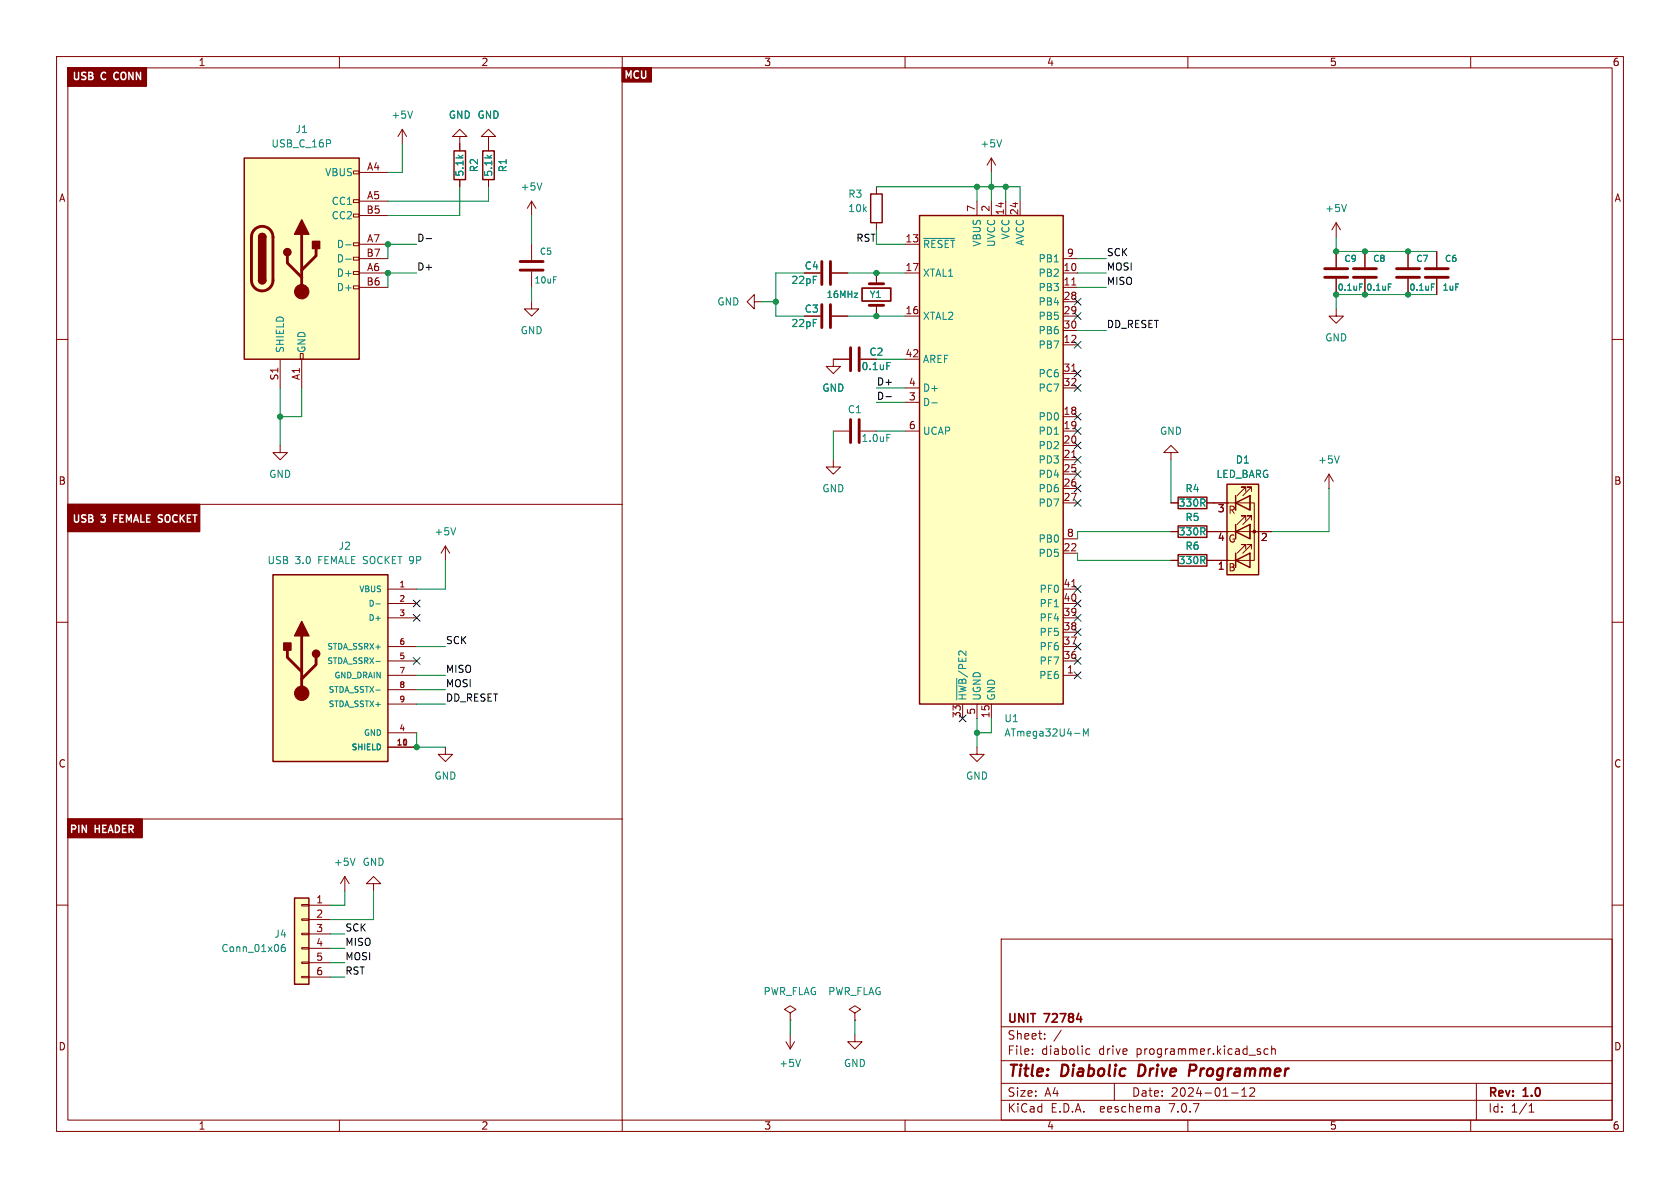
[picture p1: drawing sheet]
<svg xmlns="http://www.w3.org/2000/svg" width="297mm" height="210mm" viewBox="0 0 297 210" stroke-linecap="round" stroke-linejoin="round" font-family="sans-serif">
<path d="M0 0h297v210h-297z" fill="#fff" stroke="#fff" stroke-width=".18"/>
<g fill="none" stroke="#840000" stroke-width=".18">
<path d="M10 10h277v190h-277zM11.9 11.9h14v3.3h-14zM12 12h273v186h-273zM60 10v2M110 11.9h5.2v2.6h-5.2zM110 11.9v186.2M110 10v2M160 10v2M210 10v2M260 10v2M62.5 37.8h1v.6h-1zM62.5 35.3h1v.5h-1z"/>
<path d="M62.5 30.2h1v.5h-1zM63.5 30.5h5.1M63.5 35.6h5.1M63.5 38.1h5.1M71.1 22.9l-.7 1.2M71.1 22.9v2.5M71.1 22.9l.8 1.2M81.3 24.1h1.2l-1.2-1.2-1.3 1.2h1.3v2.6M81.3 31.8v1.2M86.4 24.1h1.2l-1.2-1.2-1.3 1.2h1.3v2.6M86.4 31.8v1.2M94 35.6v2.5"/>
<path d="M94 35.6l-.8 1.2M94 35.6l.7 1.2M154.9 33v1.3M154.9 39.4v1.2M172.7 35.6v2.5M175.3 27.9l-.8 1.3M175.3 27.9v2.6M175.3 35.6v2.5M175.3 27.9l.7 1.3M177.8 35.6v2.5M180.3 35.6v2.5M236.2 39.4l-.7 1.2"/>
<path d="M236.2 39.4v2.5M236.2 39.4l.8 1.2M10 60h2M62.5 50.5h1v.6h-1zM62.5 48h1v.5h-1zM62.5 45.5h1v.5h-1zM62.5 42.9h1v.5h-1zM63.5 48.3h5.1M63.5 43.2h5.1M63.5 50.8h5.1M63.5 45.7h5.1M94 53.3v1.3h1.2l-1.2 1.3-1.3-1.3h1.3"/>
<path d="M94 43.2v2.8M94 48v2.8M133.3 53.3v-1.2l-1.2 1.2 1.2 1.3v-1.3h1.3M142.2 48.3h2.8M142.2 55.9h2.8M147.1 48.3h2.8M147.1 55.9h2.8M154.9 48.3v1.9M154.9 54v1.9M160 48.3h2.6M160 43.2h2.6M160 55.9h2.6"/>
<path d="M188 48.3h2.5M188 50.8h2.5M188 45.7h2.5M188 55.9h2.5M188 53.3h2.5M188 58.4h2.5M189.5 50.4h.7M236.2 54.6v1.3h1.3l-1.3 1.3-1.3-1.3h1.3M236.2 44.5v2.7M236.2 49.3v2.8M241.3 44.5v2.7M241.3 49.3v2.8"/>
<path d="M248.9 44.5v2.7M248.9 49.3v2.8M254 44.5v2.7M254 49.3v2.8M285 60h2M49.5 78.7v1.3h1.3l-1.3 1.3-1.2-1.3h1.2M49.5 63.5v5.1M53.1 62.5h.5v1h-.5zM53.3 63.5v5.1M147.3 76.2h2.8M150.1 63.5h-2.8v1.3h1.3l-1.3 1.2-1.3-1.2h1.3M152.1 63.5h2.8"/>
<path d="M152.1 76.2h2.8M160 63.5h2.6M160 76.2h2.6M160 71.1h2.6M160 68.6h2.6M188 61h2.5M188 73.7h2.5M188 76.2h2.5M188 78.7h2.5M188 66h2.5M188 68.6h2.5M189.5 65.6h.7"/>
<path d="M11.9 89.2h23.4v4.8h-23.4zM11.9 89.2h98.1M78.7 96.5l-.7 1.3M78.7 96.5v2.6M78.7 96.5l.8 1.3M147.3 81.3v1.3h1.3l-1.3 1.2-1.3-1.2h1.3M188 88.9h2.5M188 81.3h2.5M188 97.8h2.5M188 83.8h2.5M188 86.4h2.5M188 95.3h2.5"/>
<path d="M189.5 80.9h.7M207 80h1.3l-1.3-1.3-1.3 1.3h1.3v1.3M207 88.9h1.3M207 99.1h1.3M207 94h1.3M213.4 88.9h8.3v10.2h-8.3M213.4 94h11.4M218.4 92.7v2.6M218.4 87.6v2.6M220.2 97v-.7h-.7h.7l-1.5 1.5M220.2 91.9v-.7h-.7h.7l-1.5 1.5M220.2 86.9v-.8h-.7h.7l-1.5 1.5"/>
<path d="M221 92.7v2.6zM221 92.7h.1M221 87.6v2.6zM221 87.6h.1M221.2 97v-.7h-.7h.7l-1.5 1.5M221.2 91.9v-.7h-.7h.7l-1.5 1.5M221.2 86.9v-.8h-.7h.7l-1.5 1.5M234.9 83.8l-.7 1.3M234.9 83.8v2.6M234.9 83.8l.8 1.3M10 110h2M68.6 119.4h5.1"/>
<path d="M68.6 116.8h5.1M68.6 114.3h5.1M68.6 109.2h5.1M68.6 106.7h5.1M68.6 104.1h5.1M188 119.4h2.5M188 116.8h2.5M188 114.3h2.5M188 111.8h2.5M188 109.2h2.5M188 106.7h2.5M188 104.1h2.5"/>
<path d="M189.5 103.7h.7M285 110h2M68.6 132.1h5.1M68.6 129.5h5.1M68.6 121.9h5.1M68.6 124.5h5.1M78.7 132.1v1.3h1.3l-1.3 1.2-1.2-1.2h1.2M170.2 124.5v2.5M172.7 132.1v1.3h1.3l-1.3 1.2-1.3-1.2h1.3M172.7 124.5v2.5M175.3 124.5v2.5M10 160h2"/>
<path d="M11.9 144.8h13.2v3.3h-13.2zM11.9 144.8h98.1M53.3 159.9h1.3v.2h-1.3zM61 154.9l-.8 1.3M61 154.9v2.6M61 154.9l.7 1.3M66 156.2h1.3l-1.3-1.3-1.2 1.3h1.2v1.3M285 160h2M53.3 172.6h1.3v.2h-1.3zM53.3 170.1h1.3v.2h-1.3zM53.3 167.5h1.3v.3h-1.3zM53.3 165h1.3v.2h-1.3z"/>
<path d="M53.3 162.4h1.3v.3h-1.3zM54.6 160h3.8M54.6 162.6h3.8M54.6 165.1h3.8M54.6 167.6h3.8M54.6 170.2h3.8M54.6 172.7h3.8M139.7 179.1l1-.7-1-.6-1 .6 1 .7v1.2M151.1 179.1l1-.7-1-.6-1 .6 1 .7v1.2M177 166h108v32h-108zM60 198v2M110 198v2"/>
<path d="M138.9 184.2l.8 1.2M139.7 180.3h.1M139.7 182.9v2.5M140.5 184.2l-.8 1.2M151.1 182.9v1.3h1.3l-1.3 1.2-1.2-1.2h1.2M151.1 180.3h.1M160 198v2M177 194.5h108M177 191.5h108M177 187.5h108M177 181.5h108M182.5 186.3v.1"/>
<path d="M182.5 185.5v.1M184.7 183.6v.1M184.7 182.8v.1M187.6 182.1l-1.3 2M192.7 185.5l-.5-.1-.2 .3v.4l.1 .2h.6M197 191.5v3M204.9 195.7l.1 .9M205 196.5l-.2 .1M205 196h-.2M210 198v2M217.7 193.2h1.2M219.5 193.8h.9"/>
<path d="M219.5 192.7l.5-.4v1.5M221.7 192.4v.5l-.8 .9h.9M222.8 186v.3M224.2 185.5l-.5-.1-.2 .3v.4l.1 .2h.6M224.8 185.5l.2-.1 .4 .1 .1 .9M224.8 184.9v1.5M260 198v2M261 191.5v6.5M270.3 196.6h.9M270.3 195.5l.4-.4v1.5"/>
</g>
<path d="M201.5 188.2l-.3 2h.5M211.2 188.2h-.8l-.2 2M211.2 189.2l-.9 .1" fill="none" stroke="#840000" stroke-width=".4"/>
<path d="M152.4 50.9h5.1v2.3h-5.1zM190.3 180.2h1" fill="none" stroke="#840000" stroke-width=".3"/>
<g fill="#840000" stroke="#840000" stroke-width=".18">
<path d="M11.9 89.2h23.4v4.8h-23.4z"/>
<path d="M110 11.9h5.2v2.6h-5.2z"/>
<path d="M11.9 11.9h14v3.3h-14z"/>
<path d="M11.9 144.8h13.2v3.3h-13.2z"/>
<circle cx="53.3" cy="51.6" r="1.27"/>
<circle cx="221.7" cy="94" r=".25"/>
<circle cx="53.3" cy="122.6" r="1.27"/>
</g>
<g fill="none" stroke="#008484" stroke-width=".18">
<path d="M72.9 19.6l-.4 1.3M95.8 32.3l-.4 1.3M177.1 24.7l-.4 1.3M238 36.1l-.4 1.3M61.1 43.3h1M61.1 45.8h1M97.9 48.9h.5M151 51.8h.6l-.6 .8h.6M163.3 42.1h5.5M240.4 50.2h.5M245.4 50.2h.6M253.1 50.2h.5"/>
<path d="M156.8 64.1h.6M156.8 76.8h.6M164.7 71.2h1M80.6 93.3l-.5 1.3M236.8 80.6l-.5 1.3M66.4 106.8h.8M66.4 116.9h.8M169.1 119.9v3.8M66.4 122h.8M190 129.6h.9M191.5 130.1v-1.3l.5 1 .4-1v1.3M62.8 151.7l-.4 1.3"/>
<path d="M50.3 166.9l-.3 .1a.86 .86 0 0 0 0 1.2l.4-.1v-.4l-.2-.3-.4 .1-.1 .2M141.5 187.3l-.4 1.2"/>
</g>
<g fill="none" stroke="#840000" stroke-width=".51">
<path d="M45 40.6a1.9 1.9 0 0 1 2.1-.4 1.9 1.9 0 0 1 1.2 1.7v7.6a1.91 1.91 0 0 1-1.9 1.9 1.91 1.91 0 0 1-2-1.9l.1-7.8 .1-.6zM50.8 45.2v1.3l2.5 2.5M53.3 41.4v10.2M55.9 43.9v1.3l-2.6 2.6M91.9 46.2h4.1M91.9 47.8h4.1M145.3 46.2v4.1M145.3 53.8v4.1M146.8 46.2v4.1M146.8 53.8v4.1M153.7 54h2.5M153.7 50.2h2.5"/>
<path d="M234.2 47.5h4.1M234.2 49h4.1M239.3 47.5h4M239.3 49h4M246.9 47.5h4.1M246.9 49h4.1M252 47.5h4M252 49h4M150.4 61.5v4M150.4 74.2v4M151.9 61.5v4M151.9 74.2v4"/>
<path d="M50.8 114.9v1.3l2.5 2.5M53.3 112.4v10.2M55.9 116.2v1.3l-2.6 2.5"/>
</g>
<g fill="none" stroke="#840000" stroke-width=".25">
<path d="M43.2 27.9h20.3v35.6h-20.3zM80.3 26.7h2v5.1h-2zM85.3 26.7h2.1v5.1h-2.1zM153.9 34.3h2.1v5.1h-2.1zM162.6 38.1h25.4v86.4h-25.4zM45.7 49.5a.64 .64 0 0 0 .7 .7 .64 .64 0 0 0 .6-.7M45.7 41.9a.64 .64 0 0 1 .7-.6 .64 .64 0 0 1 .6 .6M208.3 87.9h5.1v2h-5.1zM208.3 98h5.1v2.1h-5.1zM208.3 93h5.1v2h-5.1zM216.9 85.6h5.6v16h-5.6zM218.4 99.1l2.6-1.3v2.5z"/>
<path d="M218.4 94l2.6-1.3v2.6zM218.4 88.9l2.6-1.3v2.6zM218.4 87.6v2.6M218.4 92.7v2.6M218.4 97.8v2.5M48.3 101.6h20.3v33h-20.3zM52.1 158.8h2.5v15.2h-2.5z"/>
</g>
<g fill="#ffffc2" stroke="#ffffc2" stroke-width=".18">
<path d="M43.2 27.9h20.3v35.6h-20.3z"/>
<path d="M52.1 158.8h2.5v15.2h-2.5z"/>
<path d="M216.9 85.6h5.6v16h-5.6z"/>
<path d="M162.6 38.1h25.4v86.4h-25.4z"/>
<path d="M48.3 101.6h20.3v33h-20.3z"/>
</g>
<g fill="#840000" stroke="#840000" stroke-width=".25">
<path d="M45.7 49.5h1.3a.64 .64 0 0 1-.6 .7 .64 .64 0 0 1-.7-.7z"/>
<path d="M45.7 41.9h1.3v7.6h-1.3z"/>
<path d="M45.9 41.5a.64 .64 0 0 1 .7-.2 .64 .64 0 0 1 .4 .6h-1.3z"/>
<path d="M53.3 38.9l1.3 2.5h-2.5z"/>
<path d="M55.2 42.7h1.3v1.2h-1.3z"/>
<path d="M53.3 109.9l1.3 2.5h-2.5z"/>
<path d="M50.2 113.7h1.2v1.2h-1.2z"/>
<circle cx="50.8" cy="44.6" r=".63"/>
<circle cx="55.9" cy="115.6" r=".63"/>
</g>
<path d="M75.3 42.2h1M156.6 70.1h1" fill="none" stroke="#000" stroke-width=".18"/>
<path d="M20.2 13l-.1 .3 .1 .6M20.1 91.6h.4M20.7 91h-.6v1.3" fill="none" stroke="#fff" stroke-width=".25"/>
<g fill="none" stroke="#008400" stroke-width=".18">
<path d="M71.1 25.4v5.1h-2.5M81.3 33v5.1h-12.7M86.4 33v2.6h-17.8M94 38.1v5.1M154.9 33h25.4v2.6M172.7 33v2.6M175.3 30.5v5.1M177.8 33v2.6M73.7 43.2h-5.1v2.5M73.7 48.3h-5.1v2.5M94 50.8v2.5M134.6 53.3h2.6"/>
<path d="M142.2 48.3h-5v7.6h5M149.9 55.9h10.1M149.9 48.3h10.1M154.9 40.6v2.6h5.1M190.5 48.3h5.1M190.5 45.7h5.1M190.5 50.8h5.1M190.5 58.4h5.1M236.2 41.9v2.6h17.8M254 52.1h-17.8v2.5M49.5 68.6v10.1M53.3 68.6v5.1h-3.8"/>
<path d="M147.3 76.2v5.1M154.9 76.2h5.1M154.9 68.6h5.1M154.9 71.1h5.1M154.9 63.5h5.1M78.7 99.1v5h-5M190.5 97.8v1.3h16.5M207 94h-16.5v1.3M207 81.3v7.6M234.9 86.4v7.6h-10.1M73.7 119.4h5M73.7 114.3h5"/>
<path d="M73.7 129.5v2.6h5M73.7 124.5h5M73.7 121.9h5M172.7 127v5.1M175.3 127v2.5h-2.6M61 157.5v2.5h-2.6M66 157.5v5.1h-7.6M58.4 172.7h2.6M58.4 170.2h2.6M58.4 167.6h2.6M58.4 165.1h2.6M139.7 180.3v2.6"/>
<path d="M151.1 180.3v2.6"/>
</g>
<g fill="none" stroke="#000084" stroke-width=".18">
<path d="M189.9 55.3l1.2 1.2M189.9 52.7l1.2 1.2M191.1 55.3l-1.2 1.2M191.1 52.7l-1.2 1.2M189.9 75.6l1.2 1.2M189.9 73.1l1.2 1.2M189.9 68l1.2 1.2M189.9 60.4l1.2 1.2M189.9 65.4l1.2 1.2M189.9 78.1l1.2 1.2M191.1 75.6l-1.2 1.2M191.1 73.1l-1.2 1.2"/>
<path d="M191.1 68l-1.2 1.2M191.1 60.4l-1.2 1.2M191.1 65.4l-1.2 1.2M191.1 78.1l-1.2 1.2M189.9 80.7l1.2 1.2M189.9 88.3l1.2 1.2M189.9 85.8l1.2 1.2M189.9 83.2l1.2 1.2M191.1 80.7l-1.2 1.2M191.1 88.3l-1.2 1.2M191.1 85.8l-1.2 1.2M191.1 83.2l-1.2 1.2"/>
<path d="M73.1 106.1l1.2 1.2M73.1 108.6l1.2 1.2M73.1 116.2l1.2 1.2M74.3 106.1l-1.2 1.2M74.3 108.6l-1.2 1.2M74.3 116.2l-1.2 1.2M189.9 118.8l1.2 1.2M189.9 116.2l1.2 1.2M189.9 106.1l1.2 1.2M189.9 103.5l1.2 1.2M189.9 111.2l1.2 1.2M189.9 113.7l1.2 1.2"/>
<path d="M189.9 108.6l1.2 1.2M191.1 118.8l-1.2 1.2M191.1 106.1l-1.2 1.2M191.1 116.2l-1.2 1.2M191.1 103.5l-1.2 1.2M191.1 111.2l-1.2 1.2M191.1 113.7l-1.2 1.2M191.1 108.6l-1.2 1.2M169.6 126.4l1.2 1.2M170.8 126.4l-1.2 1.2"/>
</g>
<g fill="#008400" stroke="#008400" stroke-width=".18">
<circle cx="248.9" cy="52.1" r=".46"/>
<circle cx="241.3" cy="52.1" r=".46"/>
<circle cx="236.2" cy="52.1" r=".46"/>
<circle cx="241.3" cy="44.5" r=".46"/>
<circle cx="236.2" cy="44.5" r=".46"/>
<circle cx="248.9" cy="44.5" r=".46"/>
<circle cx="154.9" cy="55.9" r=".46"/>
<circle cx="172.7" cy="129.5" r=".46"/>
<circle cx="137.2" cy="53.3" r=".46"/>
<circle cx="68.6" cy="48.3" r=".46"/>
<circle cx="49.5" cy="73.7" r=".46"/>
<circle cx="68.6" cy="43.2" r=".46"/>
<circle cx="172.7" cy="33" r=".46"/>
<circle cx="175.3" cy="33" r=".46"/>
<circle cx="154.9" cy="48.3" r=".46"/>
<circle cx="177.8" cy="33" r=".46"/>
<circle cx="73.7" cy="132.1" r=".46"/>
</g>
<g font-size="2.8" fill="#840000">
<text x="178" y="190.9">Title:</text>
<text x="187.7" y="190.9">Diabolic</text>
<text x="202.1" y="190.9">Drive</text>
<text x="211.8" y="190.9">Programmer</text>
</g>
<g font-size="2.1" fill="#840000">
<text x="178" y="184">Sheet:</text>
<text x="178" y="181.2">UNIT</text>
<text x="184.7" y="181.2">72784</text>
<text x="178" y="186.7">File:</text>
<text x="184.1" y="186.7">diabolic</text>
<text x="194.3" y="186.7">drive</text>
<text x="201" y="186.7">programmer.kicad_sch</text>
<text x="178" y="196.9">KiCad</text>
<text x="178" y="194.1">Size:</text>
<text x="184.7" y="194.1">A4</text>
<text x="185.7" y="196.9">E.D.A.</text>
<text x="194.6" y="196.9">eeschema</text>
<text x="200" y="194.1">Date:</text>
<text x="207" y="196.9">7.0.7</text>
<text x="207" y="194.1">2024-01-12</text>
<text x="263" y="194.3">Rev:</text>
<text x="263" y="196.9">Id:</text>
<text x="267.1" y="196.9">1/1</text>
<text x="269.4" y="194.3">1.0</text>
</g>
<g font-size="1.8" fill="#840000">
<text x="35" y="11.9">1</text>
<text x="85" y="11.9">2</text>
<text x="135" y="11.9">3</text>
<text x="185" y="11.9">4</text>
<text x="235" y="11.9">5</text>
<text x="285" y="11.9">6</text>
<text x="10.3" y="35.9">A</text>
<text x="64.8" y="30.2">A4</text>
<text x="64.8" y="35.3">A5</text>
<text x="285.3" y="35.9">A</text>
<text x="64.7" y="37.8">B5</text>
<text x="172.5" y="37.5" transform="rotate(-90 172.5 37.5)">7</text>
<text x="175" y="37.5" transform="rotate(-90 175 37.5)">2</text>
<text x="177.5" y="38.1" transform="rotate(-90 177.5 38.1)">14</text>
<text x="180.1" y="38.1" transform="rotate(-90 180.1 38.1)">24</text>
<text x="64.7" y="45.5">B7</text>
<text x="64.8" y="42.9">A7</text>
<text x="160" y="42.9">13</text>
<text x="188.5" y="45.5">9</text>
<text x="64.7" y="50.5">B6</text>
<text x="64.8" y="48">A6</text>
<text x="160" y="48">17</text>
<text x="187.9" y="48">10</text>
<text x="187.9" y="50.5">11</text>
<text x="187.9" y="53.1">28</text>
<text x="160" y="55.6">16</text>
<text x="187.9" y="55.6">29</text>
<text x="187.9" y="58.2">30</text>
<text x="160" y="63.2">42</text>
<text x="187.9" y="60.7">12</text>
<text x="187.9" y="65.8">31</text>
<text x="49.3" y="67.4" transform="rotate(-90 49.3 67.4)">S1</text>
<text x="53.1" y="67.3" transform="rotate(-90 53.1 67.3)">A1</text>
<text x="160.6" y="70.9">3</text>
<text x="160.6" y="68.3">4</text>
<text x="187.9" y="68.3">32</text>
<text x="160.6" y="75.9">6</text>
<text x="187.9" y="73.4">18</text>
<text x="187.9" y="75.9">19</text>
<text x="187.9" y="78.5">20</text>
<text x="187.9" y="81">21</text>
<text x="187.9" y="83.6">25</text>
<text x="10.3" y="85.9">B</text>
<text x="187.9" y="86.1">26</text>
<text x="187.9" y="88.6">27</text>
<text x="285.3" y="85.9">B</text>
<text x="188.5" y="95">8</text>
<text x="215.2" y="90.9">3</text>
<text x="215.2" y="96">4</text>
<text x="217.1" y="91">R</text>
<text x="222.8" y="96">2</text>
<text x="187.9" y="97.5">22</text>
<text x="215.2" y="101">1</text>
<text x="217.1" y="101.2">B</text>
<text x="217.1" y="96.1">G</text>
<text x="187.9" y="106.4">40</text>
<text x="187.9" y="103.9">41</text>
<text x="187.9" y="111.5">38</text>
<text x="187.9" y="109">39</text>
<text x="187.9" y="116.6">36</text>
<text x="187.9" y="114">37</text>
<text x="188.5" y="119.1">1</text>
<text x="169.9" y="127" transform="rotate(-90 169.9 127)">33</text>
<text x="172.5" y="126.4" transform="rotate(-90 172.5 126.4)">5</text>
<text x="175" y="127" transform="rotate(-90 175 127)">15</text>
<text x="10.3" y="135.9">C</text>
<text x="285.3" y="135.9">C</text>
<text x="55.8" y="159.8">1</text>
<text x="55.8" y="162.3">2</text>
<text x="55.8" y="164.8">3</text>
<text x="55.8" y="167.4">4</text>
<text x="55.8" y="169.9">5</text>
<text x="55.8" y="172.5">6</text>
<text x="10.3" y="185.9">D</text>
<text x="285.3" y="185.9">D</text>
<text x="35" y="199.9">1</text>
<text x="85" y="199.9">2</text>
<text x="135" y="199.9">3</text>
<text x="185" y="199.9">4</text>
<text x="235" y="199.9">5</text>
<text x="285" y="199.9">6</text>
</g>
<g font-size="1.8" fill="#fff">
<text x="12.7" y="14.2">USB</text>
<text x="18" y="14.2">C</text>
<text x="20.7" y="14.2">CONN</text>
<text x="110.2" y="14">MCU</text>
<text x="12.7" y="92.5">USB</text>
<text x="18" y="92.5">3</text>
<text x="20.7" y="92.5">FEMALE SOCKET</text>
<text x="12.2" y="147.3">PIN</text>
<text x="16.9" y="147.3">HEADER</text>
</g>
<g font-size="1.8" fill="#008484">
<text x="52.1" y="23.7">J1</text>
<text x="69.1" y="21.2">+5V</text>
<text x="79.2" y="21.2">GND GND</text>
<text x="47.9" y="26.3">USB_C_16P</text>
<text x="173.2" y="26.3">+5V</text>
<text x="57.4" y="31.3">VBUS</text>
<text x="82.1" y="31.3" transform="rotate(-90 82.1 31.3)">5.1k</text>
<text x="84.7" y="30.6" transform="rotate(-90 84.7 30.6)">R2</text>
<text x="87.2" y="31.3" transform="rotate(-90 87.2 31.3)">5.1k</text>
<text x="89.8" y="30.6" transform="rotate(-90 89.8 30.6)">R1</text>
<text x="91.9" y="33.9">+5V</text>
<text x="149.9" y="35.2">R3</text>
<text x="58.5" y="36.4">CC1</text>
<text x="58.5" y="39">CC2</text>
<text x="149.9" y="37.7">10k</text>
<text x="234.2" y="37.7">+5V</text>
<text x="59.4" y="44">D-</text>
<text x="59.4" y="46.6">D-</text>
<text x="142.2" y="47.9">C4</text>
<text x="163.1" y="44">~{RESET}</text>
<text x="173.6" y="43.7" transform="rotate(-90 173.6 43.7)">VBUS</text>
<text x="176.1" y="43.8" transform="rotate(-90 176.1 43.8)">UVCC</text>
<text x="178.7" y="42.4" transform="rotate(-90 178.7 42.4)">VCC</text>
<text x="181.2" y="43.5" transform="rotate(-90 181.2 43.5)">AVCC</text>
<text x="183.5" y="46.6">PB1</text>
<text x="59.4" y="49.1">D+</text>
<text x="59.4" y="51.7">D+</text>
<text x="139.8" y="50.4">22pF</text>
<text x="163.1" y="49.1">XTAL1</text>
<text x="183.5" y="49.1">PB2</text>
<text x="183.5" y="51.7">PB3</text>
<text x="91.9" y="59.3">GND</text>
<text x="126.7" y="54.2">GND</text>
<text x="139.8" y="58">22pF</text>
<text x="142.2" y="55.5">C3</text>
<text x="163.1" y="56.7">XTAL2</text>
<text x="183.5" y="54.2">PB4</text>
<text x="183.5" y="56.7">PB5</text>
<text x="183.5" y="59.3">PB6</text>
<text x="50.4" y="62.5" transform="rotate(-90 50.4 62.5)">SHIELD</text>
<text x="54.2" y="62.5" transform="rotate(-90 54.2 62.5)">GND</text>
<text x="152.2" y="65.6">0.1uF</text>
<text x="153.6" y="63.1">C2</text>
<text x="163.1" y="64.4">AREF</text>
<text x="183.5" y="61.8">PB7</text>
<text x="234.2" y="60.6">GND</text>
<text x="145.3" y="69.4">GND</text>
<text x="163.1" y="72">D-</text>
<text x="163.1" y="69.4">D+</text>
<text x="183.5" y="66.9">PC6</text>
<text x="183.5" y="69.4">PC7</text>
<text x="149.8" y="73.3">C1</text>
<text x="163.1" y="77.1">UCAP</text>
<text x="183.5" y="74.5">PD0</text>
<text x="183.5" y="77.1">PD1</text>
<text x="205" y="77.1">GND</text>
<text x="152.2" y="78.3">1.0uF</text>
<text x="183.5" y="79.6">PD2</text>
<text x="183.5" y="82.1">PD3</text>
<text x="218.4" y="82.1">D1</text>
<text x="232.9" y="82.1">+5V</text>
<text x="47.5" y="84.7">GND</text>
<text x="145.3" y="87.2">GND</text>
<text x="183.5" y="84.7">PD4</text>
<text x="183.5" y="87.2">PD6</text>
<text x="183.5" y="89.8">PD7</text>
<text x="208.3" y="89.8">330R</text>
<text x="209.5" y="87.2">R4</text>
<text x="215" y="84.7">LED_BARG</text>
<text x="76.7" y="94.8">+5V</text>
<text x="208.3" y="94.8">330R</text>
<text x="209.5" y="92.3">R5</text>
<text x="47.2" y="99.9">USB</text>
<text x="52.2" y="99.9">3.0</text>
<text x="56.4" y="99.9">FEMALE SOCKET 9P</text>
<text x="59.8" y="97.4">J2</text>
<text x="183.5" y="98.7">PD5</text>
<text x="183.5" y="96.1">PB0</text>
<text x="208.3" y="99.9">330R</text>
<text x="209.5" y="97.4">R6</text>
<text x="183.7" y="107.5">PF1</text>
<text x="183.7" y="105">PF0</text>
<text x="183.7" y="112.6">PF5</text>
<text x="183.7" y="110.1">PF4</text>
<text x="183.7" y="117.7">PF7</text>
<text x="183.7" y="115.2">PF6</text>
<text x="171" y="124" transform="rotate(-90 171 124)">~{HWB}/PE2</text>
<text x="173.6" y="124" transform="rotate(-90 173.6 124)">UGND</text>
<text x="176.1" y="124" transform="rotate(-90 176.1 124)">GND</text>
<text x="183.6" y="120.2">PE6</text>
<text x="177.5" y="127.9">U1</text>
<text x="177.5" y="130.4">ATmega32U4-M</text>
<text x="76.7" y="138">GND</text>
<text x="170.7" y="138">GND</text>
<text x="58.9" y="153.3">+5V</text>
<text x="64" y="153.3">GND</text>
<text x="48.4" y="166">J4</text>
<text x="39" y="168.5">Conn_01x06</text>
<text x="134.9" y="176.1">PWR_FLAG</text>
<text x="146.3" y="176.1">PWR_FLAG</text>
<text x="137.7" y="188.8">+5V</text>
<text x="149.1" y="188.8">GND</text>
</g>
<g font-size="1.8">
<text x="73.7" y="47.9">D+</text>
<text x="73.7" y="42.8">D-</text>
<text x="151.3" y="42.8">RST</text>
<text x="195.6" y="45.4">SCK</text>
<text x="195.6" y="47.9">MOSI</text>
<text x="195.6" y="50.5">MISO</text>
<text x="195.6" y="58.1">DD_RESET</text>
<text x="154.9" y="68.2">D+</text>
<text x="154.9" y="70.8">D-</text>
<text x="78.7" y="114">SCK</text>
<text x="78.7" y="119">MISO</text>
<text x="78.7" y="124.1">DD_RESET</text>
<text x="78.7" y="121.6">MOSI</text>
<text x="61" y="164.8">SCK</text>
<text x="61" y="167.3">MISO</text>
<text x="61" y="172.4">RST</text>
<text x="61" y="169.8">MOSI</text>
</g>
<g font-size="1.6" fill="#008484">
<text x="146" y="52.9">16MHz</text>
<text x="153.7" y="52.9">Y1</text>
</g>
<g font-size="1.5" fill="#008484">
<text x="95.3" y="45.2">C5</text>
<text x="237.6" y="46.5">C9</text>
<text x="242.6" y="46.5">C8</text>
<text x="250.3" y="46.5">C7</text>
<text x="255.3" y="46.5">C6</text>
<text x="94.4" y="50.3">10uF</text>
<text x="236.4" y="51.6">0.1uF</text>
<text x="241.4" y="51.6">0.1uF</text>
<text x="249.1" y="51.6">0.1uF</text>
<text x="254.9" y="51.6">1uF</text>
</g>
<g font-size="1.4" fill="#008484">
<text x="63.4" y="104.9">VBUS</text>
<text x="65" y="107.4">D-</text>
<text x="65" y="110">D+</text>
<text x="57.7" y="117.6">STDA_SSRX-</text>
<text x="57.7" y="115">STDA_SSRX+</text>
<text x="58" y="122.7">STDA_SSTX-</text>
<text x="58" y="125.2">STDA_SSTX+</text>
<text x="59" y="120.1">GND_DRAIN</text>
<text x="64.2" y="130.3">GND</text>
<text x="62" y="132.8">SHIELD</text>
</g>
<g font-size="1.4" fill="#840000">
<text x="70.5" y="103.9">1</text>
<text x="70.5" y="106.4">2</text>
<text x="70.5" y="109">3</text>
<text x="70.5" y="116.6">5</text>
<text x="70.5" y="114">6</text>
<text x="70.5" y="119.1">7</text>
<text x="70.5" y="121.7">8</text>
<text x="70.5" y="124.2">9</text>
<text x="70" y="131.8">10</text>
<text x="70.5" y="129.3">4</text>
<text x="70.8" y="131.8">1</text>
</g>
</svg>
